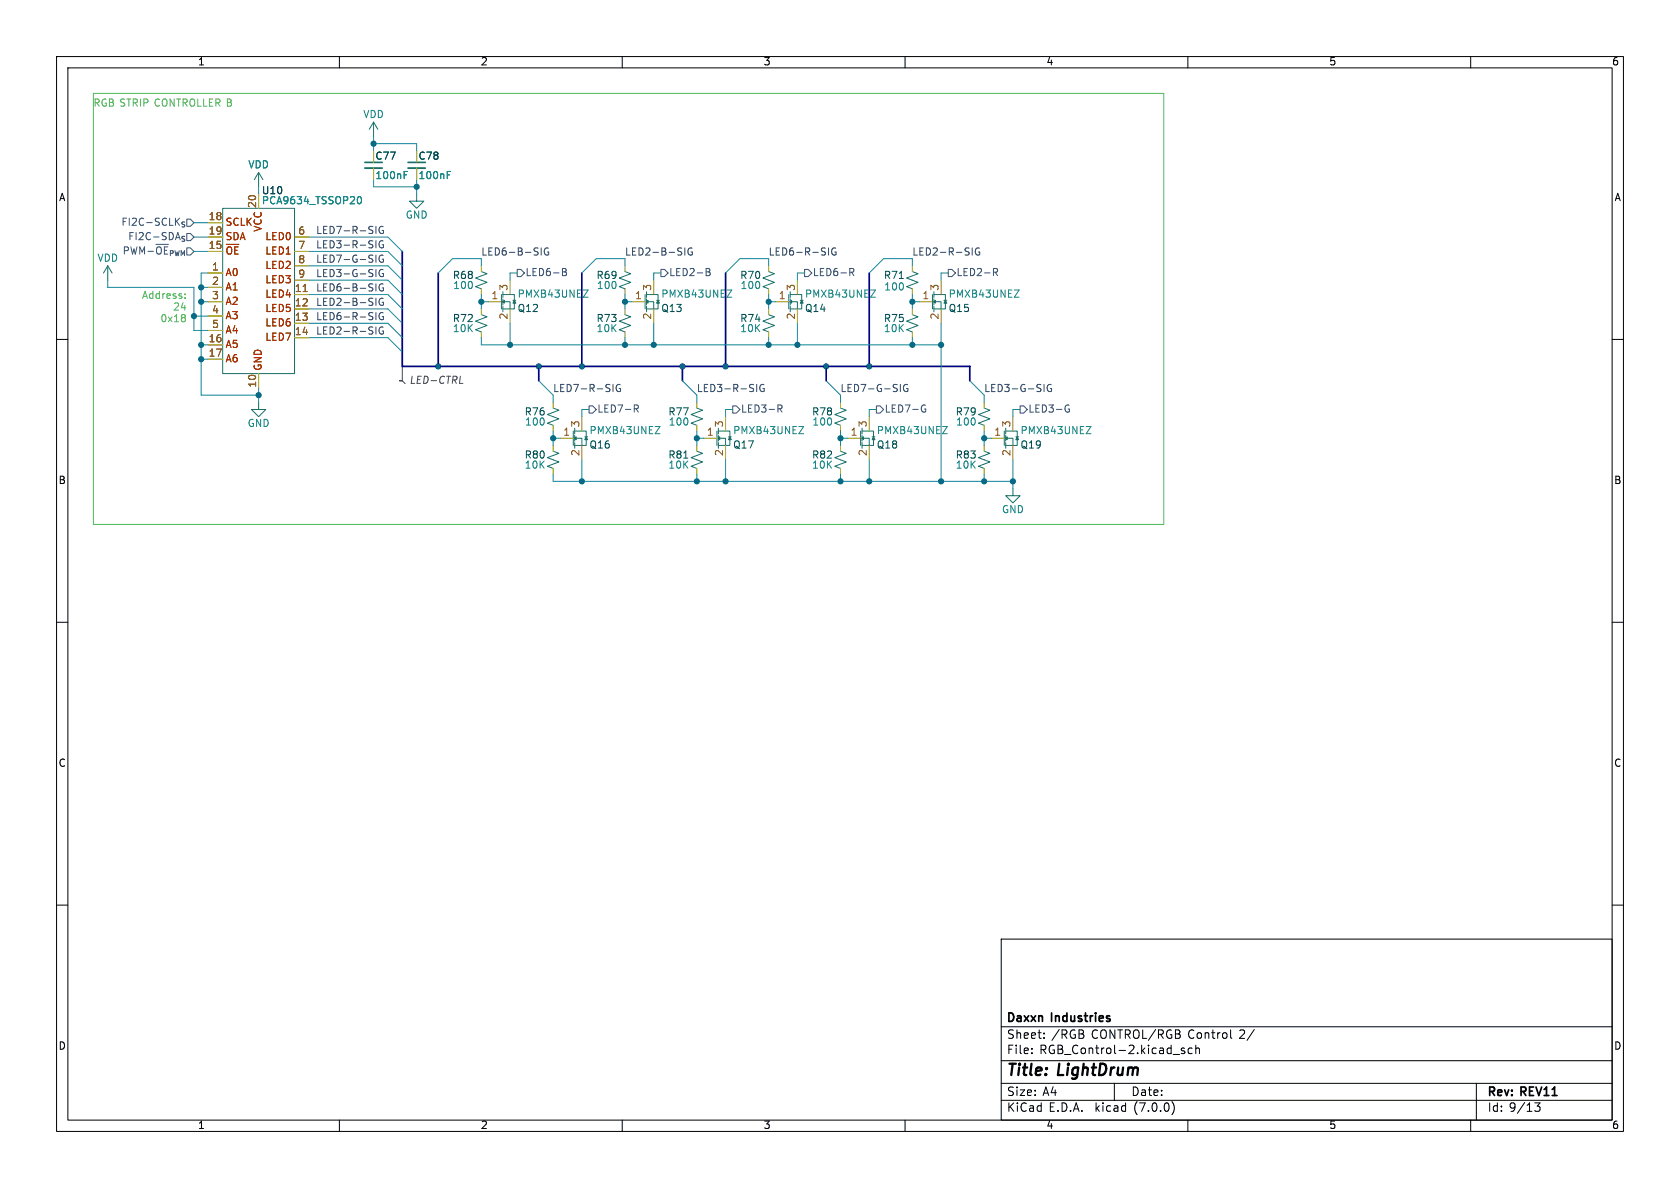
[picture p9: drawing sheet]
<svg xmlns="http://www.w3.org/2000/svg" width="297mm" height="210mm" viewBox="0 0 297 210" stroke-linecap="round" stroke-linejoin="round" font-family="sans-serif">
<g fill="none" stroke="#000" stroke-width=".18">
<path d="M10 10h277v190h-277zM12 12h273v186h-273zM60 10v2M110 10v2M160 10v2M210 10v2M260 10v2M10 60h2M285 60h2M10 110h2M285 110h2M10 160h2"/>
<path d="M285 160h2M177 166h108v32h-108zM60 198v2M110 198v2M160 198v2M177 194.5h108M177 191.5h108M177 187.5h108M177 181.5h108M182.4 186.1v.2M182.4 185.3v.2M184.6 183.4v.2"/>
<path d="M184.6 182.6v.2M197 191.5v3M207.2 194.7a1.72 1.72 0 0 1 0 2.3M207.4 186.4h1.1M209.4 185.3h-.4l-.2 .2 .1 .2 .5 .1v.4h-.6M210 198v2M210.8 185.3h-.5l-.3 .2v.5l.2 .2h.6M211.4 185.4l.2-.1h.4v1M211.4 184.8v1.5M217.6 182.1v1.2l.2 .3M221.7 182l-1.2 1.9M260 198v2"/>
<path d="M261 191.5v6.5M272.3 195l-.5 .5 .4 .2v.6l-.2 .2-.6-.1"/>
</g>
<g fill="none" stroke="#187164" stroke-width=".18">
<path d="M39.4 36.8h12.7v29.2h-12.7zM45.7 30.5l-.7 1.3M45.7 30.5v2.5M45.7 30.5l.8 1.3M66 21.6l-.7 1.3M66 21.6v2.5M66 21.6l.8 1.3M73.7 34.3v1.3h1.2l-1.2 1.2-1.3-1.2h1.3M19 47l-.7 1.3M19 47v2.5M19 47l.8 1.3M85.1 55.6l1 .4-2 .8 2 .7-2 .8 1 .4"/>
<path d="M85.1 48l1 .4-2 .7 2 .8-2 .8 1 .4M88.6 52.1v2.5M88.9 54.6h1.3M88.9 52.1h2v2.5h-.7M88.9 53.3h1.3v1.3M88.9 53.3l.3-.2v.5zM88.9 51.6v1M88.9 52.8v1M88.9 54.1v1M90.7 53.1h.5M110.5 48l1 .4-2 .7 2 .8-2 .8 1 .4M110.5 55.6l1 .4-2 .8 2 .7-2 .8 1 .4"/>
<path d="M114 52.1v2.5M114.3 54.6h1.3M114.3 52.1h2v2.5h-.7M114.3 53.3h1.3v1.3M114.3 53.3l.3-.2v.5zM114.3 51.6v1M114.3 52.8v1M114.3 54.1v1M116.1 53.1h.5M135.9 48l1 .4-2 .7 2 .8-2 .8 1 .4M135.9 55.6l1 .4-2 .8 2 .7-2 .8 1 .4M139.4 52.1v2.5"/>
<path d="M139.7 54.6h1.3M139.7 52.1h2v2.5h-.7M139.7 53.3h1.3v1.3M139.7 53.3l.3-.2v.5zM139.7 51.6v1M139.7 52.8v1M139.7 54.1v1M141.5 53.1h.5M161.3 55.6l1 .4-2 .8 2 .7-2 .8 1 .4M161.3 48l1 .4-2 .7 2 .8-2 .8 1 .4M164.8 52.1v2.5M165.1 54.6h1.3"/>
<path d="M165.1 52.1h2v2.5h-.7M165.1 53.3h1.3v1.3M165.1 53.3l.3-.2v.5zM165.1 51.6v1M165.1 52.8v1M165.1 54.1v1M166.9 53.1h.5M45.7 71.1v1.3h1.3l-1.3 1.3-1.3-1.3h1.3M97.8 72.1l1 .4-2 .8 2 .7-2 .8 1 .4M97.8 79.8l1 .3-2 .8 2 .8-2 .7 1 .4M101.3 76.2v2.5M101.6 78.7h1.3"/>
<path d="M101.6 76.2h2v2.5h-.7M101.6 77.5h1.3v1.2M101.6 77.5l.3-.3v.5zM101.6 75.7v1M101.6 77v1M101.6 78.2v1M103.4 77.2h.5M123.2 79.8l1 .3-2 .8 2 .8-2 .7 1 .4M123.2 72.1l1 .4-2 .8 2 .7-2 .8 1 .4M126.7 76.2v2.5M127 78.7h1.3M127 76.2h2v2.5h-.7"/>
<path d="M127 77.5h1.3v1.2M127 77.5l.3-.3v.5zM127 75.7v1M127 77v1M127 78.2v1M128.8 77.2h.5M148.6 72.1l1 .4-2 .8 2 .7-2 .8 1 .4M148.6 79.8l1 .3-2 .8 2 .8-2 .7 1 .4M152.1 76.2v2.5M152.4 78.7h1.3M152.4 76.2h2v2.5h-.7M152.4 77.5h1.3v1.2"/>
<path d="M152.4 77.5l.3-.3v.5zM152.4 75.7v1M152.4 77v1M152.4 78.2v1M154.2 77.2h.5M174 72.1l1 .4-2 .8 2 .7-2 .8 1 .4M174 79.8l1 .3-2 .8 2 .8-2 .7 1 .4M177.5 76.2v2.5M177.8 78.7h1.3M177.8 76.2h2v2.5h-.7M177.8 77.5h1.3v1.2M177.8 77.5l.3-.3v.5z"/>
<path d="M177.8 75.7v1M177.8 77v1M177.8 78.2v1M179.6 77.2h.5M179.1 86.4v1.2h1.2l-1.2 1.3-1.3-1.3h1.3"/>
</g>
<g fill="none" stroke="#a0a006" stroke-width=".18">
<path d="M36.8 39.4h2.6M45.7 34.3v2.5M66 29.7v2.1M73.7 29.7v2.1M36.8 53.3h2.6M36.8 48.3h2.6M36.8 44.5h2.6M36.8 41.9h2.6M36.8 50.8h2.6M36.8 55.9h2.6M36.8 58.4h2.6M52.1 52.1h2.5"/>
<path d="M52.1 54.6h2.5M52.1 57.2h2.5M52.1 59.7h2.5M52.1 44.5h2.5M52.1 41.9h2.5M52.1 47h2.5M52.1 49.5h2.5M85.1 47v1M85.1 51.1v1M85.1 54.6v1M85.1 58.7v1M86.4 53.3h2.2"/>
<path d="M90.2 49.5v2.6M90.2 54.6v2.6M110.5 47v1M110.5 51.1v1M110.5 54.6v1M110.5 58.7v1M111.8 53.3h2.2M115.6 49.5v2.6M115.6 54.6v2.6M135.9 47v1M135.9 51.1v1M135.9 54.6v1"/>
<path d="M135.9 58.7v1M137.2 53.3h2.2M141 49.5v2.6M141 54.6v2.6M161.3 47v1M161.3 51.1v1M161.3 54.6v1M161.3 58.7v1M162.6 53.3h2.2M166.4 49.5v2.6M166.4 54.6v2.6M36.8 61h2.6"/>
<path d="M36.8 63.5h2.6M45.7 66v2.6M97.8 71.1v1M97.8 75.2v1M97.8 78.7v1.1M99.1 77.5h2.2M102.9 73.7v2.5M102.9 78.7v2.6M123.2 71.1v1M123.2 75.2v1M123.2 78.7v1.1M124.5 77.5h2.2"/>
<path d="M128.3 73.7v2.5M128.3 78.7v2.6M148.6 71.1v1M148.6 75.2v1M148.6 78.7v1.1M149.9 77.5h2.2M153.7 73.7v2.5M153.7 78.7v2.6M174 71.1v1M174 75.2v1M174 78.7v1.1M175.3 77.5h2.2"/>
<path d="M179.1 73.7v2.5M179.1 78.7v2.6M97.8 82.8v1M123.2 82.8v1M148.6 82.8v1M174 82.8v1"/>
</g>
<g fill="#187164" stroke="#187164" stroke-width=".18">
<path d="M116.3 53.1l.3 .5h-.5z"/>
<path d="M154.4 77.2l.3 .5h-.5z"/>
<path d="M141.7 53.1l.3 .5h-.5z"/>
<path d="M179.8 77.2l.3 .5h-.5z"/>
<path d="M90.9 53.1l.3 .5h-.5z"/>
<path d="M167.1 53.1l.3 .5h-.5z"/>
<path d="M129 77.2l.3 .5h-.5z"/>
<path d="M103.6 77.2l.3 .5h-.5z"/>
</g>
<path d="M63.3 34.9l.2-.1a.68 .68 0 0 1 .4 .6 .68 .68 0 0 1-.4 .6l-.2-.1M71.4 30.3h.7M79.1 30.3h.6M103.1 51.3h.9l-.9 1.2h.9M128.5 51.3h.9l-.9 1.2h.9M153.9 51.3h.9l-.9 1.2h.9M179.3 51.3h.9l-.9 1.2h.9M115.8 75.4h.9l-.9 1.3h.9M141.2 75.4h.9l-.9 1.3h.9M166.6 75.4h.9l-.9 1.3h.9M192 75.4h.9l-.9 1.3h.9" fill="none" stroke="#128875" stroke-width=".18"/>
<path d="M64.5 29.7h3.1M72.1 29.7h3.1" fill="none" stroke="#187164" stroke-width=".33"/>
<path d="M64.5 28.7h3.1M72.1 28.7h3.1" fill="none" stroke="#187164" stroke-width=".3"/>
<path d="M53.6 51.5h.7" fill="none" stroke="#8c5a0a" stroke-width=".18"/>
<path d="M40.1 44.1a.42 .42 0 0 1 .4-.5 .42 .42 0 0 1 .5 .5M42.1 43.6h-.6v1.3" fill="none" stroke="#b02c04" stroke-width=".18"/>
<path d="M71.1 64.8v2.5h-.5h.5l.5 .5M81.2 67.8h.6" fill="none" stroke="#484848" stroke-width=".18"/>
<g fill="none" stroke="#345372" stroke-width=".18">
<path d="M33 38.7h.7l.6 .7-.6 .6h-.7zM22.7 44.1l-.1-.4-.6-.1v1.3M23.1 43.6l.3 1.3M24.2 43.6l-.3 1.3M24.7 44.9v-1.3l.4 1 .5-1v1.3M28 43.6l-.3 .2v.3M28.2 43.6l.3 .2v.3M29.1 43.6v1.3M33 43.8h.7l.6 .7-.6 .6h-.7zM91.4 47.6h.7l.6 .7-.6 .6h-.7zM99.4 47.5l.6 .1 .1 .2-.2 .3M99.4 48.1h.5"/>
<path d="M99.9 48.1l.3 .2-.1 .3-.7 .1M116.8 47.6h.7l.6 .7-.6 .6h-.7zM124.8 47.5l.6 .1 .1 .2-.2 .3M124.8 48.1h.5M125.3 48.1l.3 .2-.1 .3-.7 .1M142.2 47.6h.7l.6 .7-.6 .6h-.7zM150.2 47.5h.5l.3 .2-.2 .4h-.6M150.5 48.1l.5 .6M167.6 47.6h.7l.6 .7-.6 .6h-.7zM175.6 47.5h.5l.3 .2-.2 .4h-.6M175.9 48.1l.5 .6M104.1 71.8h.7l.6 .6-.6 .6h-.7z"/>
<path d="M112.1 71.6h.5l.3 .2-.2 .4-.6 .1M112.4 72.3l.5 .6M129.5 71.8h.7l.6 .6-.6 .6h-.7zM137.5 71.6h.5l.3 .2-.2 .4-.6 .1M137.8 72.3l.5 .6M154.9 71.8h.7l.6 .6-.6 .6h-.7zM163.1 71.6h.5M163.4 72.3h.3v.4l-.3 .2-.3-.1M180.3 71.8h.7l.6 .6-.6 .6h-.7zM188.5 71.6h.5M188.8 72.3h.3v.4l-.3 .2-.3-.1"/>
</g>
<g fill="none" stroke="#2d4364" stroke-width=".18">
<path d="M66.5 40v1.3M66.5 42.6v1.2M66.5 45.1v1.3M66.5 47.6v1.3M66.5 50.2v1.2M66.5 52.7v1.3M66.5 55.3v1.2M66.5 57.8v1.3M67.7 42.6a.59 .59 0 0 0-.7 .6 .59 .59 0 0 0 .7 .6l.1-.5h-.2M67.7 45.2a.59 .59 0 0 0-.7 .5 .59 .59 0 0 0 .7 .6l.1-.5h-.2M67.7 40.1a.59 .59 0 0 0-.7 .5 .59 .59 0 0 0 .7 .6l.1-.5h-.2M67.7 47.7a.59 .59 0 0 0-.7 .6 .59 .59 0 0 0 .7 .5l.1-.4h-.2"/>
<path d="M67.7 50.2a.59 .59 0 0 0-.7 .6 .59 .59 0 0 0 .7 .6l.1-.5h-.2M67.7 52.8a.59 .59 0 0 0-.7 .5 .59 .59 0 0 0 .7 .6l.1-.5h-.2M67.7 55.3a.59 .59 0 0 0-.7 .6 .59 .59 0 0 0 .7 .6l.1-.5h-.2M67.7 57.9a.59 .59 0 0 0-.7 .5 .59 .59 0 0 0 .7 .6l.1-.5h-.2M95.7 43.8v1.3M96.9 43.9a.59 .59 0 0 0-.7 .6 .59 .59 0 0 0 .7 .5l.1-.4h-.2M121.1 43.8v1.3M122.3 43.9a.59 .59 0 0 0-.7 .6 .59 .59 0 0 0 .7 .5l.1-.4h-.2M146.5 43.8v1.3M147.7 43.9a.59 .59 0 0 0-.7 .6 .59 .59 0 0 0 .7 .5l.1-.4h-.2M171.9 43.8v1.3M173.1 43.9a.59 .59 0 0 0-.7 .6 .59 .59 0 0 0 .7 .5l.1-.4h-.2"/>
<path d="M108.4 68v1.2M109.6 68a.59 .59 0 0 0-.7 .6 .59 .59 0 0 0 .7 .6l.1-.5h-.2M133.8 68v1.2M135 68a.59 .59 0 0 0-.7 .6 .59 .59 0 0 0 .7 .6l.1-.5h-.2M159.2 68v1.2M160.4 68a.59 .59 0 0 0-.7 .6 .59 .59 0 0 0 .7 .6l.1-.5h-.2M184.6 68v1.2M185.8 68a.59 .59 0 0 0-.7 .6 .59 .59 0 0 0 .7 .6l.1-.5h-.2"/>
</g>
<path d="M16.5 16.5h189.2v76.2h-189.2zM32.7 55.7l.1 .2-.3 .2 .3 .3v.2l-.3 .3M32.7 52.6v.2M32.7 52v.1" fill="none" stroke="#4eb955" stroke-width=".18"/>
<path d="M71.1 44.5v20.3h100.3v2.5M77.5 48.3v16.5M102.9 48.3v16.5M128.3 48.3v16.5M153.7 48.3v16.5M95.2 64.8v2.5M120.6 64.8v2.5M146 64.8v2.5" fill="none" stroke="#000084" stroke-width=".3"/>
<g fill="none" stroke="#0b7fb0" stroke-width=".18">
<path d="M34.3 39.4h2.5M45.7 33v1.3M66 31.8v1.2h7.7M66 25.4h7.7v1.3M66 24.1v2.6M73.7 31.8v2.5M19 49.5v1.3h15.3v7.6h2.5M34.3 55.9h2.5M34.3 41.9h2.5M35.6 53.3h1.2M35.6 50.8h1.2M36.8 48.3h-1.2v21.6h10.1"/>
<path d="M54.6 44.5h14l2.5 2.5M54.6 41.9h14l2.5 2.6M54.6 47h14l2.5 2.5M54.6 49.5h14l2.5 2.6M54.6 59.7h14l2.5 2.5M54.6 57.2h14l2.5 2.5M54.6 54.6h14l2.5 2.6M54.6 52.1h14l2.5 2.5M85.1 53.3h1.3M85.1 59.7v1.3h81.3M85.1 47v-1.3h-5.1l-2.5 2.6M85.1 52.1v2.5"/>
<path d="M90.2 57.2v3.8M91.4 48.3h-1.2v1.2M110.5 53.3h1.3M110.5 47v-1.3h-5.1l-2.5 2.6M110.5 52.1v2.5M110.5 59.7v1.3M115.6 57.2v3.8M116.8 48.3h-1.2v1.2M135.9 47v-1.3h-5.1l-2.5 2.6M135.9 52.1v2.5M135.9 59.7v1.3M135.9 53.3h1.3"/>
<path d="M141 57.2v3.8M142.2 48.3h-1.2v1.2M161.3 53.3h1.3M161.3 47v-1.3h-5.1l-2.5 2.6M161.3 52.1v2.5M161.3 59.7v1.3M166.4 57.2v27.9M167.6 48.3h-1.2v1.2M35.6 61h1.2M35.6 63.5h1.2M45.7 68.6v2.5M95.2 67.3l2.6 2.6v1.2"/>
<path d="M97.8 77.5h1.3M97.8 76.2v2.5M104.1 72.4h-1.2v1.3M120.6 67.3l2.6 2.6v1.2M123.2 77.5h1.3M123.2 76.2v2.5M129.5 72.4h-1.2v1.3M146 67.3l2.6 2.6v1.2M148.6 76.2v2.5M148.6 77.5h1.3M154.9 72.4h-1.2v1.3M171.4 67.3l2.6 2.6v1.2"/>
<path d="M174 76.2v2.5M174 77.5h1.3M180.3 72.4h-1.2v1.3M97.8 83.8v1.3h81.3M102.9 81.3v3.8M123.2 83.8v1.3M128.3 81.3v3.8M148.6 83.8v1.3M153.7 81.3v3.8M174 83.8v1.3M179.1 81.3v5.1"/>
</g>
<g fill="#056887" stroke="#056887" stroke-width=".18">
<circle cx="166.4" cy="61" r=".46"/>
<circle cx="153.7" cy="85.1" r=".46"/>
<circle cx="166.4" cy="85.1" r=".46"/>
<circle cx="174" cy="85.1" r=".46"/>
<circle cx="179.1" cy="85.1" r=".46"/>
<circle cx="161.3" cy="61" r=".46"/>
<circle cx="161.3" cy="53.3" r=".46"/>
<circle cx="174" cy="77.5" r=".46"/>
<circle cx="97.8" cy="77.5" r=".46"/>
<circle cx="102.9" cy="85.1" r=".46"/>
<circle cx="90.2" cy="61" r=".46"/>
<circle cx="141" cy="61" r=".46"/>
<circle cx="123.2" cy="85.1" r=".46"/>
<circle cx="128.3" cy="85.1" r=".46"/>
<circle cx="148.6" cy="77.5" r=".46"/>
<circle cx="148.6" cy="85.1" r=".46"/>
<circle cx="123.2" cy="77.5" r=".46"/>
<circle cx="110.5" cy="53.3" r=".46"/>
<circle cx="135.9" cy="53.3" r=".46"/>
<circle cx="115.6" cy="61" r=".46"/>
<circle cx="110.5" cy="61" r=".46"/>
<circle cx="135.9" cy="61" r=".46"/>
<circle cx="35.6" cy="53.3" r=".46"/>
<circle cx="34.3" cy="55.9" r=".46"/>
<circle cx="45.7" cy="69.9" r=".46"/>
<circle cx="35.6" cy="63.5" r=".46"/>
<circle cx="35.6" cy="61" r=".46"/>
<circle cx="73.7" cy="33" r=".46"/>
<circle cx="85.1" cy="53.3" r=".46"/>
<circle cx="35.6" cy="50.8" r=".46"/>
<circle cx="66" cy="25.4" r=".46"/>
</g>
<g fill="#004099" stroke="#004099" stroke-width=".18">
<circle cx="153.7" cy="64.8" r=".46"/>
<circle cx="102.9" cy="64.8" r=".46"/>
<circle cx="95.2" cy="64.8" r=".46"/>
<circle cx="128.3" cy="64.8" r=".46"/>
<circle cx="146" cy="64.8" r=".46"/>
<circle cx="120.6" cy="64.8" r=".46"/>
<circle cx="77.5" cy="64.8" r=".46"/>
</g>
<g font-size="2.8">
<text x="178" y="190.8">Title:</text>
<text x="187.1" y="190.8">LightDrum</text>
</g>
<g font-size="2.1">
<text x="178" y="183.9">Sheet:</text>
<text x="178" y="181.1">Daxxn</text>
<text x="185.9" y="183.9">/RGB</text>
<text x="186" y="181.1">Industries</text>
<text x="193" y="183.9">CONTROL/RGB</text>
<text x="210.1" y="183.9">Control</text>
<text x="219.2" y="183.9">2/</text>
<text x="178" y="186.6">File:</text>
<text x="183.8" y="186.6">RGB_Control-2.kicad_sch</text>
<text x="178" y="196.8">KiCad</text>
<text x="178" y="194">Size:</text>
<text x="184.3" y="194">A4</text>
<text x="185.4" y="196.8">E.D.A.</text>
<text x="193.7" y="196.8">kicad</text>
<text x="200" y="194">Date:</text>
<text x="200.6" y="196.8">(7.0.0)</text>
<text x="263" y="194.2">Rev:</text>
<text x="263" y="196.8">Id: 9/13</text>
<text x="269" y="194.2">REV11</text>
</g>
<g font-size="1.8">
<text x="35" y="11.8">1</text>
<text x="85" y="11.8">2</text>
<text x="135" y="11.8">3</text>
<text x="185" y="11.8">4</text>
<text x="235" y="11.8">5</text>
<text x="285" y="11.8">6</text>
<text x="10.4" y="35.8">A</text>
<text x="285.4" y="35.8">A</text>
<text x="10.3" y="85.8">B</text>
<text x="285.3" y="85.8">B</text>
<text x="10.3" y="135.8">C</text>
<text x="285.3" y="135.8">C</text>
<text x="10.3" y="185.8">D</text>
<text x="285.3" y="185.8">D</text>
<text x="35" y="199.8">1</text>
<text x="85" y="199.8">2</text>
<text x="135" y="199.8">3</text>
<text x="185" y="199.8">4</text>
<text x="235" y="199.8">5</text>
<text x="285" y="199.8">6</text>
</g>
<g font-size="1.8" fill="#4eb955">
<text x="16.5" y="19.1">RGB STRIP CONTROLLER B</text>
<text x="25" y="53">Address:</text>
<text x="28.2" y="57.2">0x18</text>
<text x="30.5" y="55.1">24</text>
</g>
<g font-size="1.8" fill="#128875">
<text x="64.2" y="21.1">VDD</text>
<text x="43.8" y="30">VDD</text>
<text x="46.2" y="34.6">U10</text>
<text x="66.3" y="31.9">100nF</text>
<text x="73.9" y="31.9">100nF</text>
<text x="46.2" y="36.4">PCA9634_TSSOP20</text>
<text x="71.7" y="38.9">GND</text>
<text x="17.2" y="46.5">VDD</text>
<text x="80.1" y="51.4">100</text>
<text x="91.4" y="52.9">PMXB43UNEZ</text>
<text x="105.5" y="51.4">100</text>
<text x="116.8" y="52.9">PMXB43UNEZ</text>
<text x="130.9" y="51.4">100</text>
<text x="142.2" y="52.9">PMXB43UNEZ</text>
<text x="156.3" y="51.6">100</text>
<text x="167.6" y="52.9">PMXB43UNEZ</text>
<text x="80" y="57.2">R72</text>
<text x="80" y="59">10K</text>
<text x="105.4" y="59">10K</text>
<text x="130.8" y="57.2">R74</text>
<text x="130.8" y="59">10K</text>
<text x="156.2" y="59">10K</text>
<text x="43.7" y="75.8">GND</text>
<text x="92.8" y="75.5">100</text>
<text x="104.1" y="77">PMXB43UNEZ</text>
<text x="118.2" y="75.5">100</text>
<text x="129.5" y="77">PMXB43UNEZ</text>
<text x="143.6" y="75.5">100</text>
<text x="154.9" y="77">PMXB43UNEZ</text>
<text x="169" y="75.5">100</text>
<text x="180.3" y="77">PMXB43UNEZ</text>
<text x="92.7" y="83.1">10K</text>
<text x="118.1" y="81.3">R81</text>
<text x="118.1" y="83.1">10K</text>
<text x="143.5" y="83.1">10K</text>
<text x="168.9" y="83.1">10K</text>
<text x="177.1" y="91">GND</text>
</g>
<g font-size="1.8" fill="#a0a006">
<text x="66.3" y="28.5">C77</text>
<text x="73.9" y="28.5">C78</text>
</g>
<g font-size="1.8" fill="#345372">
<text x="21.3" y="40.2">FI2C-SCLK_{S}</text>
<text x="22.5" y="42.7">FI2C-SDA_{S}</text>
<text x="92.9" y="49.1">LED6-B</text>
<text x="118.3" y="49.1">LED2-B</text>
<text x="143.7" y="49.1">LED6-R</text>
<text x="169.1" y="49.1">LED2-R</text>
<text x="105.6" y="73.2">LED7-R</text>
<text x="131" y="73.2">LED3-R</text>
<text x="156.4" y="73.2">LED7-G</text>
<text x="181.8" y="73.2">LED3-G</text>
</g>
<g font-size="1.8" fill="#8c5a0a">
<text x="36.8" y="39.1">18</text>
<text x="36.8" y="41.7">19</text>
<text x="45.5" y="36.8" transform="rotate(-90 45.5 36.8)">20</text>
<text x="52.7" y="41.7">6</text>
<text x="36.8" y="44.2">15</text>
<text x="52.7" y="44.2">7</text>
<text x="52.7" y="46.7">8</text>
<text x="37.4" y="48">1</text>
<text x="37.4" y="50.5">2</text>
<text x="37.4" y="53.1">3</text>
<text x="52.1" y="51.8">11</text>
<text x="52.7" y="49.3">9</text>
<text x="86.8" y="53.1">1</text>
<text x="89.9" y="51.5" transform="rotate(-90 89.9 51.5)">3</text>
<text x="112.2" y="53.1">1</text>
<text x="115.3" y="51.5" transform="rotate(-90 115.3 51.5)">3</text>
<text x="137.6" y="53.1">1</text>
<text x="140.7" y="51.5" transform="rotate(-90 140.7 51.5)">3</text>
<text x="163" y="53.1">1</text>
<text x="166.1" y="51.5" transform="rotate(-90 166.1 51.5)">3</text>
<text x="37.4" y="55.6">4</text>
<text x="37.4" y="58.2">5</text>
<text x="52.1" y="54.4">12</text>
<text x="52.1" y="56.9">13</text>
<text x="52.1" y="59.4">14</text>
<text x="89.9" y="56.5" transform="rotate(-90 89.9 56.5)">2</text>
<text x="115.3" y="56.5" transform="rotate(-90 115.3 56.5)">2</text>
<text x="140.7" y="56.5" transform="rotate(-90 140.7 56.5)">2</text>
<text x="166.1" y="56.5" transform="rotate(-90 166.1 56.5)">2</text>
<text x="36.8" y="60.7">16</text>
<text x="36.8" y="63.2">17</text>
<text x="45.5" y="68.6" transform="rotate(-90 45.5 68.6)">10</text>
<text x="99.5" y="77.2">1</text>
<text x="102.6" y="75.6" transform="rotate(-90 102.6 75.6)">3</text>
<text x="124.9" y="77.2">1</text>
<text x="128" y="75.6" transform="rotate(-90 128 75.6)">3</text>
<text x="150.3" y="77.2">1</text>
<text x="153.4" y="75.6" transform="rotate(-90 153.4 75.6)">3</text>
<text x="175.7" y="77.2">1</text>
<text x="178.8" y="75.6" transform="rotate(-90 178.8 75.6)">3</text>
<text x="102.6" y="80.7" transform="rotate(-90 102.6 80.7)">2</text>
<text x="128" y="80.7" transform="rotate(-90 128 80.7)">2</text>
<text x="153.4" y="80.7" transform="rotate(-90 153.4 80.7)">2</text>
<text x="178.8" y="80.7" transform="rotate(-90 178.8 80.7)">2</text>
</g>
<g font-size="1.8" fill="#b02c04">
<text x="39.9" y="40.2">SCLK</text>
<text x="46.5" y="41.1" transform="rotate(-90 46.5 41.1)">VCC</text>
<text x="39.9" y="45.9">~{OE}</text>
<text x="39.9" y="42.7">SDA</text>
<text x="46.8" y="42.7">LED0</text>
<text x="46.8" y="45.3">LED1</text>
<text x="46.8" y="47.8">LED2</text>
<text x="39.9" y="49.1">A0</text>
<text x="39.9" y="51.6">A1</text>
<text x="46.8" y="52.9">LED4</text>
<text x="46.8" y="50.4">LED3</text>
<text x="39.9" y="54.2">A2</text>
<text x="39.9" y="56.7">A3</text>
<text x="39.9" y="59.2">A4</text>
<text x="46.8" y="55.4">LED5</text>
<text x="46.8" y="58">LED6</text>
<text x="39.9" y="61.8">A5</text>
<text x="39.9" y="64.3">A6</text>
<text x="46.5" y="65.5" transform="rotate(-90 46.5 65.5)">GND</text>
<text x="46.8" y="60.5">LED7</text>
</g>
<g font-size="1.8" fill="#2d4364">
<text x="55.9" y="41.6">LED7-R-SIG</text>
<text x="55.9" y="44.1">LED3-R-SIG</text>
<text x="55.9" y="46.6">LED7-G-SIG</text>
<text x="85.1" y="45.4">LED6-B-SIG</text>
<text x="110.5" y="45.4">LED2-B-SIG</text>
<text x="135.9" y="45.4">LED6-R-SIG</text>
<text x="161.3" y="45.4">LED2-R-SIG</text>
<text x="55.9" y="49.2">LED3-G-SIG</text>
<text x="55.9" y="51.7">LED6-B-SIG</text>
<text x="55.9" y="59.3">LED2-R-SIG</text>
<text x="55.9" y="56.8">LED6-R-SIG</text>
<text x="55.9" y="54.3">LED2-B-SIG</text>
<text x="97.8" y="69.5">LED7-R-SIG</text>
<text x="123.2" y="69.5">LED3-R-SIG</text>
<text x="148.6" y="69.5">LED7-G-SIG</text>
<text x="174" y="69.5">LED3-G-SIG</text>
</g>
<text font-size="1.8" fill="#0b7fb0" x="21.5" y="45.9">PWM-~{OE}_{PWM}</text>
<g font-size="1.8" fill="#005550">
<text x="80" y="49.6">R68</text>
<text x="105.4" y="49.6">R69</text>
<text x="130.8" y="49.6">R70</text>
<text x="156.2" y="49.6">R71</text>
<text x="91.4" y="55.4">Q12</text>
<text x="105.4" y="57.2">R73</text>
<text x="116.8" y="55.4">Q13</text>
<text x="142.2" y="55.4">Q14</text>
<text x="156.2" y="57.2">R75</text>
<text x="167.6" y="55.4">Q15</text>
<text x="92.7" y="73.7">R76</text>
<text x="118.1" y="73.7">R77</text>
<text x="143.5" y="73.7">R78</text>
<text x="168.9" y="73.7">R79</text>
<text x="92.7" y="81.3">R80</text>
<text x="104.1" y="79.6">Q16</text>
<text x="129.5" y="79.6">Q17</text>
<text x="143.5" y="81.3">R82</text>
<text x="154.9" y="79.6">Q18</text>
<text x="168.9" y="81.3">R83</text>
<text x="180.3" y="79.6">Q19</text>
</g>
<text font-size="1.8" fill="#484848" x="72.4" y="68.1">LED-CTRL</text>
</svg>
